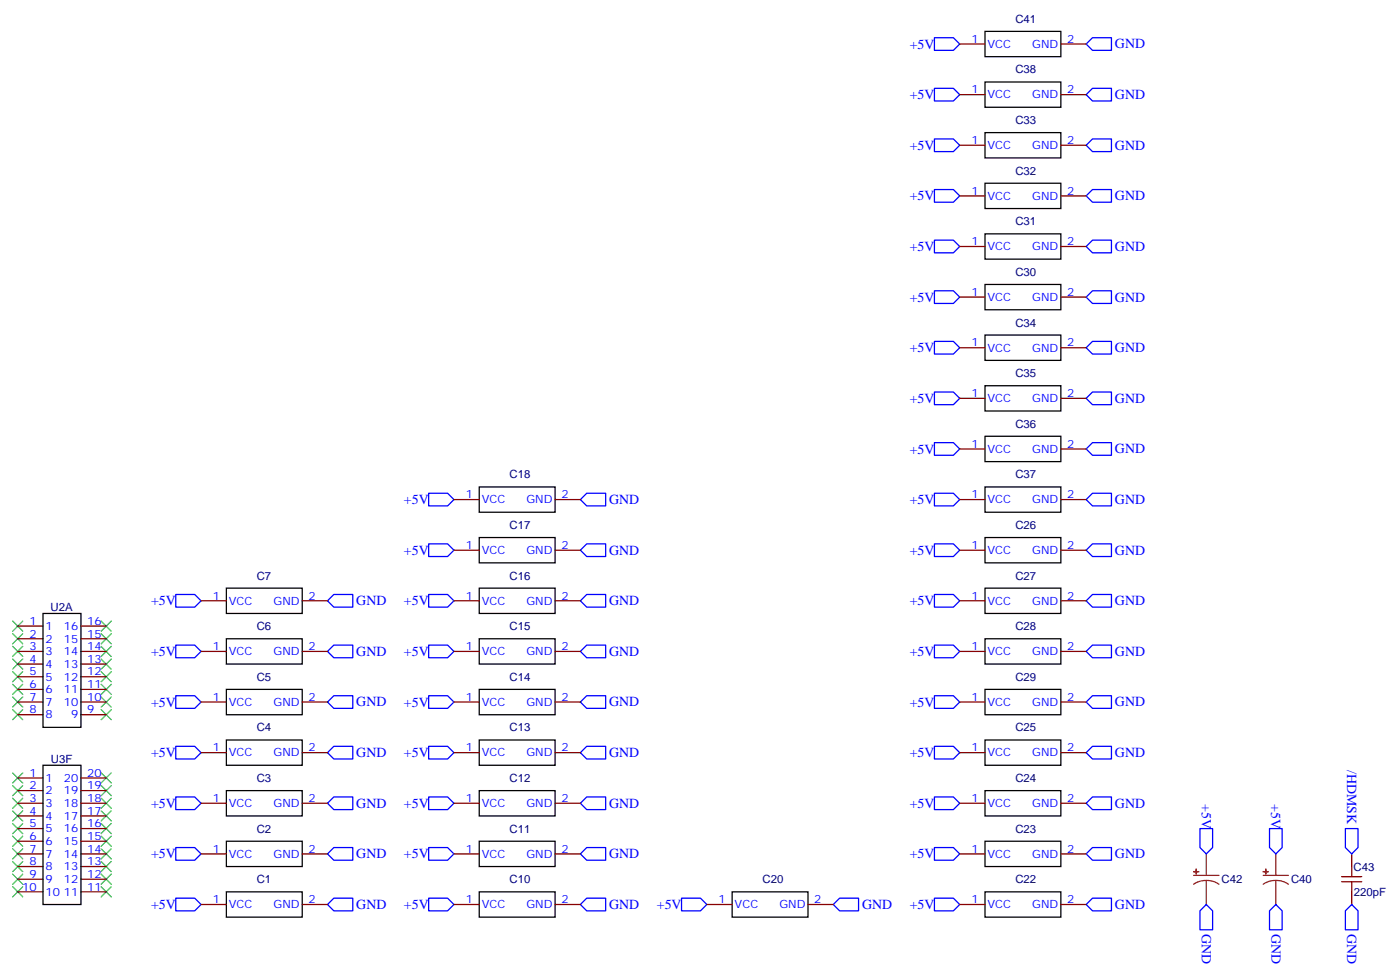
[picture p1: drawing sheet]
<svg xmlns="http://www.w3.org/2000/svg" width="391mm" height="272mm" viewBox="0 0 391 272" stroke-linecap="round" stroke-linejoin="round" font-family="sans-serif">
<g fill="none" stroke="#3c3" stroke-width=".35">
<path d="M3.5 173.1l2.8 2.9M3.5 176.7l2.8 2.8M6.3 173.1l-2.8 2.9M6.3 176.7l-2.8 2.8M28.2 176.7l2.8 2.8M28.2 173.1l2.8 2.9M31 173.1l-2.8 2.9M31 176.7l-2.8 2.8M3.5 180.2l2.8 2.8M3.5 183.7l2.8 2.8M3.5 187.3l2.8 2.8M3.5 190.8l2.8 2.8"/>
<path d="M3.5 194.3l2.8 2.8M3.5 197.8l2.8 2.9M6.3 180.2l-2.8 2.8M6.3 183.7l-2.8 2.8M6.3 187.3l-2.8 2.8M6.3 190.8l-2.8 2.8M6.3 194.3l-2.8 2.8M6.3 197.8l-2.8 2.9M28.2 197.8l2.8 2.9M28.2 194.3l2.8 2.8M28.2 190.8l2.8 2.8M28.2 187.3l2.8 2.8"/>
<path d="M28.2 183.7l2.8 2.8M28.2 180.2l2.8 2.8M31 197.8l-2.8 2.9M31 194.3l-2.8 2.8M31 190.8l-2.8 2.8M31 187.3l-2.8 2.8M31 183.7l-2.8 2.8M31 180.2l-2.8 2.8M3.5 215.5l2.8 2.8M3.5 219l2.8 2.8M6.3 219l-2.8 2.8M6.3 215.5l-2.8 2.8"/>
<path d="M28.2 219l2.8 2.8M28.2 215.5l2.8 2.8M31 215.5l-2.8 2.8M31 219l-2.8 2.8M3.5 222.5l2.8 2.9M3.5 226.1l2.8 2.8M3.5 229.6l2.8 2.8M3.5 233.1l2.8 2.8M3.5 236.6l2.8 2.9M6.3 222.5l-2.8 2.9M6.3 226.1l-2.8 2.8M6.3 229.6l-2.8 2.8"/>
<path d="M6.3 233.1l-2.8 2.8M6.3 236.6l-2.8 2.9M28.2 222.5l2.8 2.9M28.2 236.6l2.8 2.9M28.2 233.1l2.8 2.8M28.2 229.6l2.8 2.8M28.2 226.1l2.8 2.8M31 222.5l-2.8 2.9M31 236.6l-2.8 2.9M31 233.1l-2.8 2.8M31 229.6l-2.8 2.8M31 226.1l-2.8 2.8"/>
<path d="M3.5 240.2l2.8 2.8M3.5 243.7l2.8 2.8M3.5 247.2l2.8 2.8M6.3 240.2l-2.8 2.8M6.3 243.7l-2.8 2.8M6.3 247.2l-2.8 2.8M28.2 243.7l2.8 2.8M28.2 247.2l2.8 2.8M28.2 240.2l2.8 2.8M31 247.2l-2.8 2.8M31 243.7l-2.8 2.8M31 240.2l-2.8 2.8"/>
</g>
<path d="M336.5 238.1v6M356 238.1v6M333 244.1h7.1M336.5 245.5l1.9 .2 1.7 .8M336.5 245.5l-1.8 .2-1.7 .8M336.5 245.5v6.7M352.4 244.1h7.1M356 245.5l1.8 .2 1.7 .8M356 245.5l-1.9 .2-1.7 .8M356 245.5v6.7" fill="none" stroke="#8c2424" stroke-width=".35"/>
<g fill="#8c2424" stroke="#8c2424" stroke-width=".35">
<path d="M352.4 243h1.4z"/>
<path d="M353.1 242.3l.1 1.4z"/>
<path d="M333 243h1.4z"/>
<path d="M333.7 242.3l.1 1.4z"/>
</g>
<g fill="none" stroke="#00f" stroke-width=".35">
<path d="M260.7 10.5h5.3l1.8 1.8-1.8 1.7h-5.3zM303 12.3l1.8-1.8h5.3v3.5h-5.3zM260.7 24.6h5.3l1.8 1.8-1.8 1.8h-5.3zM260.7 38.7h5.3l1.8 1.8-1.8 1.8h-5.3zM303 26.4l1.8-1.8h5.3v3.6h-5.3zM304.8 38.7h5.3v3.6h-5.3l-1.8-1.8zM260.7 52.8h5.3l1.8 1.8-1.8 1.8h-5.3zM304.8 52.8h5.3v3.6h-5.3l-1.8-1.8zM260.7 67h5.3l1.8 1.7-1.8 1.8h-5.3zM303 68.7l1.8-1.7h5.3v3.5h-5.3zM260.7 81.1h5.3l1.8 1.7-1.8 1.8h-5.3zM260.7 95.2h5.3l1.8 1.7-1.8 1.8h-5.3z"/>
<path d="M303 82.8l1.8-1.7h5.3v3.5h-5.3zM304.8 95.2h5.3v3.5h-5.3l-1.8-1.8zM260.7 109.3h5.3l1.8 1.8-1.8 1.7h-5.3zM304.8 109.3h5.3v3.5h-5.3l-1.8-1.7zM119.6 137.5h5.3l1.7 1.8-1.7 1.7h-5.3zM161.9 139.3l1.8-1.8h5.3v3.5h-5.3zM260.7 123.4h5.3l1.8 1.8-1.8 1.7h-5.3zM260.7 137.5h5.3l1.8 1.8-1.8 1.7h-5.3zM303 139.3l1.8-1.8h5.3v3.5h-5.3zM304.8 123.4h5.3v3.5h-5.3l-1.8-1.7zM119.6 151.6h5.3l1.7 1.8-1.7 1.8h-5.3zM161.9 153.4l1.8-1.8h5.3v3.6h-5.3z"/>
<path d="M260.7 151.6h5.3l1.8 1.8-1.8 1.8h-5.3zM303 153.4l1.8-1.8h5.3v3.6h-5.3zM49 179.8h5.3l1.8 1.8-1.8 1.8h-5.3zM49 165.7h5.3l1.8 1.8-1.8 1.8h-5.3zM91.4 167.5l1.7-1.8h5.3v3.6h-5.3zM119.6 165.7h5.3l1.7 1.8-1.7 1.8h-5.3zM119.6 179.8h5.3l1.7 1.8-1.7 1.8h-5.3zM161.9 167.5l1.8-1.8h5.3v3.6h-5.3zM260.7 165.7h5.3l1.8 1.8-1.8 1.8h-5.3zM260.7 179.8h5.3l1.8 1.8-1.8 1.8h-5.3zM304.8 165.7h5.3v3.6h-5.3l-1.8-1.8zM49 194h5.3l1.8 1.7-1.8 1.8h-5.3z"/>
<path d="M91.4 181.6l1.7-1.8h5.3v3.6h-5.3zM93.1 194h5.3v3.5h-5.3l-1.7-1.8zM119.6 194h5.3l1.7 1.7-1.7 1.8h-5.3zM161.9 181.6l1.8-1.8h5.3v3.6h-5.3zM163.7 194h5.3v3.5h-5.3l-1.8-1.8zM260.7 194h5.3l1.8 1.7-1.8 1.8h-5.3zM303 181.6l1.8-1.8h5.3v3.6h-5.3zM304.8 194h5.3v3.5h-5.3l-1.8-1.8zM49 208.1h5.3l1.8 1.7-1.8 1.8h-5.3zM91.4 209.8l1.7-1.7h5.3v3.5h-5.3zM119.6 208.1h5.3l1.7 1.7-1.7 1.8h-5.3zM161.9 209.8l1.8-1.7h5.3v3.5h-5.3z"/>
<path d="M260.7 208.1h5.3l1.8 1.7-1.8 1.8h-5.3zM303 209.8l1.8-1.7h5.3v3.5h-5.3zM49 236.3h5.3l1.8 1.8-1.8 1.7h-5.3zM49 222.2h5.3l1.8 1.7-1.8 1.8h-5.3zM91.4 238.1l1.7-1.8h5.3v3.5h-5.3zM91.4 223.9l1.7-1.7h5.3v3.5h-5.3zM119.6 222.2h5.3l1.7 1.7-1.7 1.8h-5.3zM119.6 236.3h5.3l1.7 1.8-1.7 1.7h-5.3zM161.9 223.9l1.8-1.7h5.3v3.5h-5.3zM161.9 238.1l1.8-1.8h5.3v3.5h-5.3zM260.7 222.2h5.3l1.8 1.7-1.8 1.8h-5.3zM260.7 236.3h5.3l1.8 1.8-1.8 1.7h-5.3z"/>
<path d="M303 223.9l1.8-1.7h5.3v3.5h-5.3zM303 238.1l1.8-1.8h5.3v3.5h-5.3zM334.8 231h3.5v5.3l-1.8 1.8-1.7-1.8zM354.2 231h3.5v5.3l-1.7 1.8-1.8-1.8zM375.4 231h3.5v5.3l-1.8 1.8-1.7-1.8zM49 250.4h5.3l1.8 1.8-1.8 1.7h-5.3zM91.4 252.2l1.7-1.8h5.3v3.5h-5.3zM119.6 250.4h5.3l1.7 1.8-1.7 1.7h-5.3zM161.9 252.2l1.8-1.8h5.3v3.5h-5.3zM190.1 250.4h5.3l1.8 1.8-1.8 1.7h-5.3zM232.5 252.2l1.7-1.8h5.3v3.5h-5.3zM260.7 250.4h5.3l1.8 1.8-1.8 1.7h-5.3z"/>
<path d="M304.8 250.4h5.3v3.5h-5.3l-1.8-1.7zM336.5 252.2l1.8 1.7v5.3h-3.5v-5.3zM356 252.2l1.7 1.7v5.3h-3.5v-5.3zM377.1 252.2l1.8 1.7v5.3h-3.5v-5.3z"/>
</g>
<path d="M374.3 244.4h5.6M374.3 245.8h5.6M377.1 241.6v2.8M377.1 245.8v2.8" fill="none" stroke="#a10000" stroke-width=".35"/>
<g fill="none" stroke="#870000" stroke-width=".35">
<path d="M267.8 12.3h7M296 12.3h7M267.8 26.4h7M296 26.4h7M267.8 54.6h7M267.8 40.5h7M296 54.6h7M296 40.5h7M267.8 68.7h7M296 68.7h7M267.8 82.8h7M267.8 96.9h7"/>
<path d="M296 82.8h7M296 96.9h7M267.8 111.1h7M296 111.1h7M126.6 139.3h7.1M154.9 139.3h7M267.8 139.3h7M267.8 125.2h7M296 139.3h7M296 125.2h7M126.6 153.4h7.1M154.9 153.4h7"/>
<path d="M267.8 153.4h7M296 153.4h7M4.9 174.6h7.1M4.9 178.1h7.1M22.6 174.6h7M22.6 178.1h7M56.1 167.5h7M84.3 167.5h7.1M126.6 167.5h7.1M154.9 167.5h7M267.8 167.5h7M296 167.5h7"/>
<path d="M4.9 195.7h7.1M4.9 181.6h7.1M4.9 185.1h7.1M4.9 188.7h7.1M4.9 192.2h7.1M4.9 199.2h7.1M22.6 195.7h7M22.6 181.6h7M22.6 185.1h7M22.6 188.7h7M22.6 192.2h7M22.6 199.2h7"/>
<path d="M56.1 195.7h7M56.1 181.6h7M84.3 195.7h7.1M84.3 181.6h7.1M126.6 195.7h7.1M126.6 181.6h7.1M154.9 195.7h7M154.9 181.6h7M267.8 195.7h7M267.8 181.6h7M296 195.7h7M296 181.6h7"/>
<path d="M4.9 216.9h7.1M22.6 216.9h7M56.1 209.8h7M84.3 209.8h7.1M126.6 209.8h7.1M154.9 209.8h7M267.8 209.8h7M296 209.8h7M4.9 238.1h7.1M4.9 223.9h7.1M4.9 220.4h7.1M4.9 227.5h7.1"/>
<path d="M4.9 231h7.1M4.9 234.5h7.1M22.6 238.1h7M22.6 223.9h7M22.6 220.4h7M22.6 227.5h7M22.6 231h7M22.6 234.5h7M56.1 238.1h7M56.1 223.9h7M84.3 238.1h7.1M84.3 223.9h7.1"/>
<path d="M126.6 238.1h7.1M126.6 223.9h7.1M154.9 238.1h7M154.9 223.9h7M267.8 238.1h7M267.8 223.9h7M296 238.1h7M296 223.9h7M377.1 238.1v3.5M4.9 241.6h7.1M4.9 245.1h7.1M4.9 248.6h7.1"/>
<path d="M22.6 241.6h7M22.6 245.1h7M22.6 248.6h7M56.1 252.2h7M84.3 252.2h7.1M126.6 252.2h7.1M154.9 252.2h7M197.2 252.2h7.1M225.4 252.2h7.1M267.8 252.2h7M296 252.2h7M377.1 248.6v3.6"/>
</g>
<g fill="none" stroke="#000" stroke-width=".35">
<path d="M274.8 8.7h21.2v7.1h-21.2zM274.8 37h21.2v7h-21.2zM274.8 22.9h21.2v7h-21.2zM274.8 51.1h21.2v7h-21.2zM274.8 79.3h21.2v7.1h-21.2zM274.8 65.2h21.2v7h-21.2zM274.8 93.4h21.2v7.1h-21.2zM274.8 107.5h21.2v7.1h-21.2zM133.7 135.7h21.2v7.1h-21.2zM274.8 121.6h21.2v7.1h-21.2zM274.8 135.7h21.2v7.1h-21.2zM133.7 149.9h21.2v7h-21.2z"/>
<path d="M274.8 149.9h21.2v7h-21.2zM12 171h10.6v31.8h-10.6zM63.1 178.1h21.2v7h-21.2zM63.1 164h21.2v7h-21.2zM133.7 178.1h21.2v7h-21.2zM133.7 164h21.2v7h-21.2zM274.8 164h21.2v7h-21.2zM274.8 178.1h21.2v7h-21.2zM63.1 192.2h21.2v7h-21.2zM133.7 192.2h21.2v7h-21.2zM274.8 192.2h21.2v7h-21.2zM12 213.4h10.6v38.8h-10.6z"/>
<path d="M63.1 206.3h21.2v7.1h-21.2zM133.7 206.3h21.2v7.1h-21.2zM274.8 206.3h21.2v7.1h-21.2zM63.1 234.5h21.2v7.1h-21.2zM63.1 220.4h21.2v7.1h-21.2zM133.7 234.5h21.2v7.1h-21.2zM133.7 220.4h21.2v7.1h-21.2zM274.8 234.5h21.2v7.1h-21.2zM274.8 220.4h21.2v7.1h-21.2zM63.1 248.6h21.2v7.1h-21.2zM133.7 248.6h21.2v7.1h-21.2zM204.3 248.6h21.1v7.1h-21.1z"/>
<path d="M274.8 248.6h21.2v7.1h-21.2z"/>
</g>
<g font-size="3.9" fill="#00f">
<text x="253.8" y="13.5">+5V</text>
<text x="311.1" y="13.5">GND</text>
<text x="253.8" y="27.7">+5V</text>
<text x="311.1" y="27.6">GND</text>
<text x="253.8" y="41.8">+5V</text>
<text x="311.1" y="41.7">GND</text>
<text x="253.8" y="55.9">+5V</text>
<text x="311.1" y="55.8">GND</text>
<text x="253.8" y="70">+5V</text>
<text x="311.1" y="70">GND</text>
<text x="253.8" y="84.1">+5V</text>
<text x="311.1" y="84.1">GND</text>
<text x="253.8" y="98.2">+5V</text>
<text x="311.1" y="98.2">GND</text>
<text x="253.8" y="112.3">+5V</text>
<text x="311.1" y="112.3">GND</text>
<text x="253.8" y="126.4">+5V</text>
<text x="311.1" y="126.4">GND</text>
<text x="112.7" y="140.5">+5V</text>
<text x="170" y="140.5">GND</text>
<text x="253.8" y="140.5">+5V</text>
<text x="311.1" y="140.5">GND</text>
<text x="112.7" y="154.7">+5V</text>
<text x="170" y="154.6">GND</text>
<text x="253.8" y="154.7">+5V</text>
<text x="311.1" y="154.6">GND</text>
<text x="42.1" y="168.8">+5V</text>
<text x="99.4" y="168.7">GND</text>
<text x="112.7" y="168.8">+5V</text>
<text x="170" y="168.7">GND</text>
<text x="253.8" y="168.8">+5V</text>
<text x="311.1" y="168.7">GND</text>
<text x="42.1" y="182.9">+5V</text>
<text x="99.4" y="182.8">GND</text>
<text x="112.7" y="182.9">+5V</text>
<text x="170" y="182.8">GND</text>
<text x="253.8" y="182.9">+5V</text>
<text x="311.1" y="182.8">GND</text>
<text x="42.1" y="197">+5V</text>
<text x="99.4" y="197">GND</text>
<text x="112.7" y="197">+5V</text>
<text x="170" y="197">GND</text>
<text x="253.8" y="197">+5V</text>
<text x="311.1" y="197">GND</text>
<text x="42.1" y="211.1">+5V</text>
<text x="99.4" y="211.1">GND</text>
<text x="112.7" y="211.1">+5V</text>
<text x="170" y="211.1">GND</text>
<text x="253.8" y="211.1">+5V</text>
<text x="311.1" y="211.1">GND</text>
<text x="375.8" y="214.6" transform="rotate(90 375.8 214.6)">/HDMSK</text>
<text x="42.1" y="225.2">+5V</text>
<text x="99.4" y="225.2">GND</text>
<text x="112.7" y="225.2">+5V</text>
<text x="170" y="225.2">GND</text>
<text x="253.8" y="225.2">+5V</text>
<text x="311.1" y="225.2">GND</text>
<text x="335.3" y="224.1" transform="rotate(90 335.3 224.1)">+5V</text>
<text x="354.7" y="224.1" transform="rotate(90 354.7 224.1)">+5V</text>
<text x="42.1" y="239.3">+5V</text>
<text x="99.4" y="239.3">GND</text>
<text x="112.7" y="239.3">+5V</text>
<text x="170" y="239.3">GND</text>
<text x="253.8" y="239.3">+5V</text>
<text x="311.1" y="239.3">GND</text>
<text x="42.1" y="253.4">+5V</text>
<text x="99.4" y="253.4">GND</text>
<text x="112.7" y="253.4">+5V</text>
<text x="170" y="253.4">GND</text>
<text x="183.3" y="253.4">+5V</text>
<text x="240.5" y="253.4">GND</text>
<text x="253.8" y="253.4">+5V</text>
<text x="311.1" y="253.4">GND</text>
<text x="335.3" y="260.4" transform="rotate(90 335.3 260.4)">GND</text>
<text x="354.7" y="260.4" transform="rotate(90 354.7 260.4)">GND</text>
<text x="375.9" y="260.4" transform="rotate(90 375.9 260.4)">GND</text>
</g>
<g font-size="3.2" fill="#00f">
<text x="271" y="11.9">1</text>
<text x="297.7" y="11.9">2</text>
<text x="275.5" y="13.3">VCC</text>
<text x="288" y="13.3">GND</text>
<text x="271" y="26">1</text>
<text x="275.5" y="27.4">VCC</text>
<text x="288" y="27.4">GND</text>
<text x="297.7" y="26">2</text>
<text x="271" y="40.1">1</text>
<text x="275.5" y="41.6">VCC</text>
<text x="288" y="41.6">GND</text>
<text x="297.7" y="40.1">2</text>
<text x="271" y="54.3">1</text>
<text x="275.5" y="55.7">VCC</text>
<text x="288" y="55.7">GND</text>
<text x="297.7" y="54.3">2</text>
<text x="271" y="68.4">1</text>
<text x="275.5" y="69.8">VCC</text>
<text x="288" y="69.8">GND</text>
<text x="297.7" y="68.4">2</text>
<text x="271" y="82.5">1</text>
<text x="275.5" y="83.9">VCC</text>
<text x="288" y="83.9">GND</text>
<text x="297.7" y="82.5">2</text>
<text x="271" y="96.6">1</text>
<text x="275.5" y="98">VCC</text>
<text x="288" y="98">GND</text>
<text x="297.7" y="96.6">2</text>
<text x="271" y="110.7">1</text>
<text x="275.5" y="112.1">VCC</text>
<text x="288" y="112.1">GND</text>
<text x="297.7" y="110.7">2</text>
<text x="271" y="124.8">1</text>
<text x="297.7" y="124.8">2</text>
<text x="275.5" y="126.2">VCC</text>
<text x="288" y="126.2">GND</text>
<text x="129.9" y="138.9">1</text>
<text x="134.4" y="140.3">VCC</text>
<text x="146.9" y="140.3">GND</text>
<text x="156.6" y="138.9">2</text>
<text x="271" y="138.9">1</text>
<text x="275.5" y="140.3">VCC</text>
<text x="288" y="140.3">GND</text>
<text x="297.7" y="138.9">2</text>
<text x="129.9" y="153">1</text>
<text x="134.4" y="154.4">VCC</text>
<text x="146.9" y="154.4">GND</text>
<text x="156.6" y="153">2</text>
<text x="271" y="153">1</text>
<text x="275.5" y="154.4">VCC</text>
<text x="288" y="154.4">GND</text>
<text x="297.7" y="153">2</text>
<text x="59.4" y="167.1">1</text>
<text x="86.1" y="167.1">2</text>
<text x="129.9" y="167.1">1</text>
<text x="156.6" y="167.1">2</text>
<text x="271" y="167.1">1</text>
<text x="297.7" y="167.1">2</text>
<text x="63.9" y="168.6">VCC</text>
<text x="76.3" y="168.6">GND</text>
<text x="134.4" y="168.6">VCC</text>
<text x="146.9" y="168.6">GND</text>
<text x="275.5" y="168.6">VCC</text>
<text x="288" y="168.6">GND</text>
<text x="8.2" y="174.2">1</text>
<text x="8.2" y="177.7">2</text>
<text x="12.7" y="175.6">1</text>
<text x="12.7" y="179.1">2</text>
<text x="17.8" y="179.1">15</text>
<text x="17.8" y="175.6">16</text>
<text x="24.3" y="177.7">15</text>
<text x="24.3" y="174.2">16</text>
<text x="8.2" y="181.3">3</text>
<text x="8.2" y="184.8">4</text>
<text x="12.7" y="182.7">3</text>
<text x="17.8" y="182.7">14</text>
<text x="24.3" y="184.8">13</text>
<text x="24.3" y="181.3">14</text>
<text x="59.4" y="181.3">1</text>
<text x="63.9" y="182.7">VCC</text>
<text x="76.3" y="182.7">GND</text>
<text x="86.1" y="181.3">2</text>
<text x="129.9" y="181.3">1</text>
<text x="134.4" y="182.7">VCC</text>
<text x="146.9" y="182.7">GND</text>
<text x="156.6" y="181.3">2</text>
<text x="271" y="181.3">1</text>
<text x="275.5" y="182.7">VCC</text>
<text x="288" y="182.7">GND</text>
<text x="297.7" y="181.3">2</text>
<text x="8.2" y="188.3">5</text>
<text x="8.2" y="191.8">6</text>
<text x="12.7" y="186.2">4</text>
<text x="12.7" y="189.7">5</text>
<text x="17.8" y="189.7">12</text>
<text x="17.8" y="186.2">13</text>
<text x="24.3" y="191.8">11</text>
<text x="24.3" y="188.3">12</text>
<text x="8.2" y="195.4">7</text>
<text x="12.7" y="193.3">6</text>
<text x="12.7" y="196.8">7</text>
<text x="17.8" y="196.8">10</text>
<text x="17.8" y="193.3">11</text>
<text x="24.3" y="195.4">10</text>
<text x="59.4" y="195.4">1</text>
<text x="63.9" y="196.8">VCC</text>
<text x="76.3" y="196.8">GND</text>
<text x="86.1" y="195.4">2</text>
<text x="129.9" y="195.4">1</text>
<text x="134.4" y="196.8">VCC</text>
<text x="146.9" y="196.8">GND</text>
<text x="156.6" y="195.4">2</text>
<text x="271" y="195.4">1</text>
<text x="275.5" y="196.8">VCC</text>
<text x="288" y="196.8">GND</text>
<text x="297.7" y="195.4">2</text>
<text x="8.2" y="198.9">8</text>
<text x="12.7" y="200.3">8</text>
<text x="19.9" y="200.3">9</text>
<text x="24.3" y="198.9">9</text>
<text x="59.4" y="209.5">1</text>
<text x="86.1" y="209.5">2</text>
<text x="129.9" y="209.5">1</text>
<text x="156.6" y="209.5">2</text>
<text x="271" y="209.5">1</text>
<text x="297.7" y="209.5">2</text>
<text x="63.9" y="210.9">VCC</text>
<text x="76.3" y="210.9">GND</text>
<text x="134.4" y="210.9">VCC</text>
<text x="146.9" y="210.9">GND</text>
<text x="275.5" y="210.9">VCC</text>
<text x="288" y="210.9">GND</text>
<text x="8.2" y="216.5">1</text>
<text x="8.2" y="220.1">2</text>
<text x="12.7" y="217.9">1</text>
<text x="12.7" y="221.5">2</text>
<text x="17.8" y="221.5">19</text>
<text x="17.8" y="217.9">20</text>
<text x="24.3" y="220.1">19</text>
<text x="24.3" y="216.5">20</text>
<text x="8.2" y="223.6">3</text>
<text x="8.2" y="227.1">4</text>
<text x="12.7" y="225">3</text>
<text x="17.8" y="225">18</text>
<text x="24.3" y="227.1">17</text>
<text x="24.3" y="223.6">18</text>
<text x="59.4" y="223.6">1</text>
<text x="63.9" y="225">VCC</text>
<text x="76.3" y="225">GND</text>
<text x="86.1" y="223.6">2</text>
<text x="129.9" y="223.6">1</text>
<text x="134.4" y="225">VCC</text>
<text x="146.9" y="225">GND</text>
<text x="156.6" y="223.6">2</text>
<text x="271" y="223.6">1</text>
<text x="275.5" y="225">VCC</text>
<text x="288" y="225">GND</text>
<text x="297.7" y="223.6">2</text>
<text x="8.2" y="230.6">5</text>
<text x="12.7" y="228.5">4</text>
<text x="12.7" y="232.1">5</text>
<text x="17.8" y="232.1">16</text>
<text x="17.8" y="228.5">17</text>
<text x="24.3" y="230.6">16</text>
<text x="8.2" y="234.2">6</text>
<text x="8.2" y="237.7">7</text>
<text x="12.7" y="235.6">6</text>
<text x="12.7" y="239.1">7</text>
<text x="17.8" y="239.1">14</text>
<text x="17.8" y="235.6">15</text>
<text x="24.3" y="237.7">14</text>
<text x="24.3" y="234.2">15</text>
<text x="59.4" y="237.7">1</text>
<text x="63.9" y="239.1">VCC</text>
<text x="76.3" y="239.1">GND</text>
<text x="86.1" y="237.7">2</text>
<text x="129.9" y="237.7">1</text>
<text x="134.4" y="239.1">VCC</text>
<text x="146.9" y="239.1">GND</text>
<text x="156.6" y="237.7">2</text>
<text x="271" y="237.7">1</text>
<text x="275.5" y="239.1">VCC</text>
<text x="288" y="239.1">GND</text>
<text x="297.7" y="237.7">2</text>
<text x="8.2" y="241.2">8</text>
<text x="8.2" y="244.8">9</text>
<text x="12.7" y="242.6">8</text>
<text x="17.8" y="242.6">13</text>
<text x="24.3" y="244.8">12</text>
<text x="24.3" y="241.2">13</text>
<text x="6.2" y="248.3">10</text>
<text x="12.7" y="246.2">9</text>
<text x="12.7" y="249.7">10</text>
<text x="17.8" y="249.7">11</text>
<text x="17.8" y="246.2">12</text>
<text x="24.3" y="248.3">11</text>
<text x="59.4" y="251.8">1</text>
<text x="86.1" y="251.8">2</text>
<text x="129.9" y="251.8">1</text>
<text x="156.6" y="251.8">2</text>
<text x="200.5" y="251.8">1</text>
<text x="227.2" y="251.8">2</text>
<text x="271" y="251.8">1</text>
<text x="297.7" y="251.8">2</text>
<text x="63.9" y="253.2">VCC</text>
<text x="76.3" y="253.2">GND</text>
<text x="134.4" y="253.2">VCC</text>
<text x="146.9" y="253.2">GND</text>
<text x="205" y="253.2">VCC</text>
<text x="217.4" y="253.2">GND</text>
<text x="275.5" y="253.2">VCC</text>
<text x="288" y="253.2">GND</text>
</g>
<g font-size="3.2" fill="#000080">
<text x="283.3" y="6.4">C41</text>
<text x="283.3" y="20.5">C38</text>
<text x="283.3" y="34.6">C33</text>
<text x="283.3" y="48.7">C32</text>
<text x="283.3" y="62.8">C31</text>
<text x="283.3" y="76.9">C30</text>
<text x="283.3" y="91">C34</text>
<text x="283.3" y="105.1">C35</text>
<text x="283.3" y="119.3">C36</text>
<text x="142.2" y="133.4">C18</text>
<text x="283.3" y="133.4">C37</text>
<text x="142.2" y="147.5">C17</text>
<text x="283.3" y="147.5">C26</text>
<text x="71.6" y="161.6">C7</text>
<text x="142.2" y="161.6">C16</text>
<text x="283.3" y="161.6">C27</text>
<text x="14.1" y="170.4">U2A</text>
<text x="71.6" y="175.7">C6</text>
<text x="142.2" y="175.7">C15</text>
<text x="283.3" y="175.7">C28</text>
<text x="71.6" y="189.8">C5</text>
<text x="142.2" y="189.8">C14</text>
<text x="283.3" y="189.8">C29</text>
<text x="71.6" y="203.9">C4</text>
<text x="142.2" y="203.9">C13</text>
<text x="283.3" y="203.9">C25</text>
<text x="14.2" y="212.8">U3F</text>
<text x="71.6" y="218">C3</text>
<text x="142.2" y="218">C12</text>
<text x="283.3" y="218">C24</text>
<text x="71.6" y="232.1">C2</text>
<text x="142.2" y="232.1">C11</text>
<text x="283.3" y="232.1">C23</text>
<text x="377.6" y="242.7">C43</text>
<text x="71.6" y="246.3">C1</text>
<text x="142.2" y="246.3">C10</text>
<text x="212.7" y="246.3">C20</text>
<text x="283.3" y="246.3">C22</text>
<text x="340.8" y="246.2">C42</text>
<text x="360.2" y="246.2">C40</text>
<text x="377.7" y="249.8">220pF</text>
</g>
</svg>
